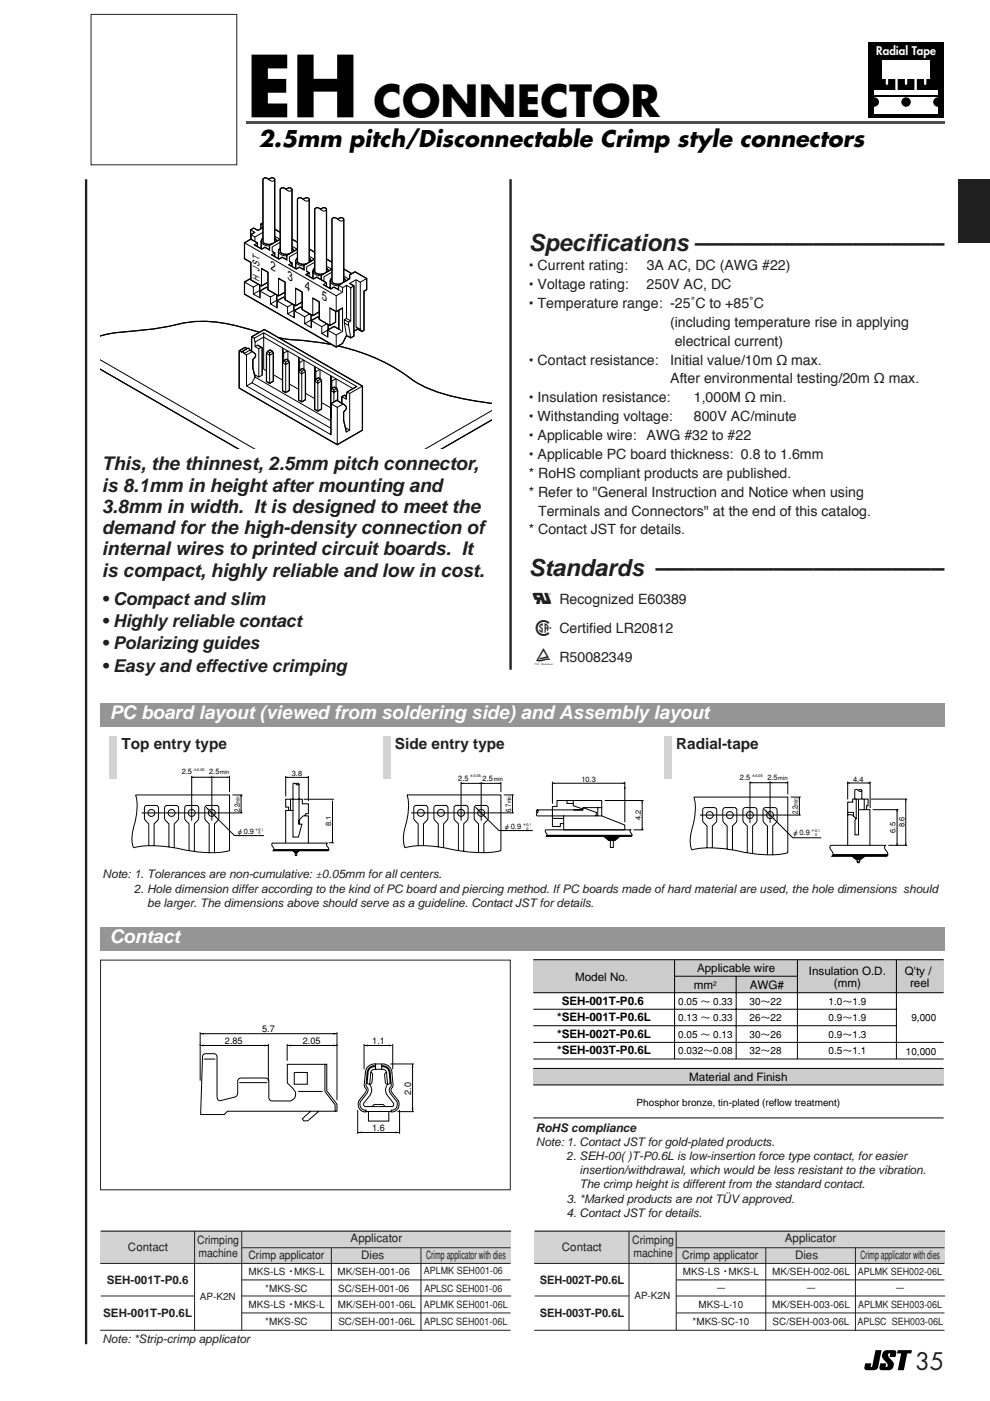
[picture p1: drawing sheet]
<svg xmlns="http://www.w3.org/2000/svg" width="210mm" height="297mm" viewBox="0 0 210 297" stroke-linecap="round" stroke-linejoin="round" font-family="sans-serif">
<g fill="#000">
<path d="M40.6 164.8l.6-.1v.2zM44.1 171.4l.3 .4-.5-.2zM44.4 164.7l.5 .1-.5 .1zM44.9 164.8l.5-.1v.2zM45.4 172.9l.5 .3-.2 .1zM48.2 164.7l.5 .1-.5 .1zM51 171.8h.2l-.1 .6zM51.1 168.5l.1 .6h-.2zM60.6 164.8l.5-.1v.2zM64.9 164.7l.5 .1-.5 .1zM70.4 178.2h.2l-.1 .6zM70.5 169.5l.1 .5h-.2z"/>
<path d="M97.8 166.1l.5-.1v.2zM101.1 171.6l.1-.2 .3 .4zM101.5 166l.5 .1-.5 .1zM102 166.1l.5-.1v.2zM102.6 172.9l.4 .3-.2 .1zM105.7 166l.5 .1-.5 .1zM108.5 171.8h.3l-.1 .5zM108.7 168.5l.1 .5h-.3zM117.1 166.1l.5-.2v.3zM132 165.9l.5 .2-.5 .1zM136 175.4h.3l-.1 .5zM136.2 169.7l.1 .5h-.3z"/>
<path d="M159 166l.5-.2v.3zM162.5 171.8l.2 .5-.4-.3zM162.8 165.8l.5 .2-.5 .1zM163.3 166l.5-.2v.3zM163.8 173.3l.5 .3-.2 .2zM166.5 165.8l.5 .2-.5 .1zM169.4 172.3h.2l-.1 .5zM169.5 169l.1 .5h-.2zM179.7 166l.5-.1v.2zM184 165.9l.5 .1-.5 .1zM190.1 178.7h.2l-.1 .5zM190.2 171.7l.1 .5h-.2z"/>
<path d="M191.9 178.7h.3l-.2 .5zM192 169.4l.2 .5h-.3zM185.6 286.3h1.3l-.7 3.6a.9 .9 0 0 1-.9 .6h-1.6a.49 .49 0 0 1-.4-.6l.1-.8h1.3l-.1 .7h.3zM187.4 286.5l.6-.2h1.6a.49 .49 0 0 1 .4 .6l-.1 .8h-1.3l.1-.7a.48 .48 0 0 0-.5 .4 .48 .48 0 0 0 .4 .5 1.54 1.54 0 0 1 .5 2.4l-.6 .2h-1.5a.49 .49 0 0 1-.5-.6l.1-.8h1.3l-.1 .7a.48 .48 0 0 0 .5-.4 .48 .48 0 0 0-.4-.5 1.54 1.54 0 0 1-.5-2.4zM190.3 286.3h3l-.1 .7h-.8l-.8 3.5h-1.3l.8-3.5h-.9z"/>
</g>
<g fill="none" stroke="#000" stroke-width=".21">
<path d="M28.7 168.5h20v11.8a24.4 24.4 0 0 1-11-.4 23.1 23.1 0 0 0-9.4-.1 9.1 9.1 0 0 1 .4-5.7l.3-2.4a7.6 7.6 0 0 0-.3-3.2zM30 172.4h21.4M31.5 179.3v-4.6l-.8-1-.1-2.4 .3-.5h.2h2h.2l.3 .5v2.2l-.1 .4-.8 .8v4.6M35.8 179.6v-4.9l-.9-1v-2.4l.2-.5h.3h2l.4 .2 .1 .3v2.2l-.2 .4-.8 .8v5M40.6 164.5v9.5M40.6 164.8h8.1M43.7 171.2l6 6h6.3M44.9 164.5v9.5M48.7 164.5v3.4M49.3 168.5h2.1M51.1 168.5v3.9M57.8 178.8h11.6a1.04 1.04 0 0 0 .3 1.1l-.1 .5h-11.6a1.04 1.04 0 0 0-.4-1.2z"/>
<path d="M60.6 178.8v-7h1.5v5.7h1.2l.7-2.8h-.6v-.8l.9-.9h1.1v5.8M60.6 164.8h4.8M60.6 164.5v4.4M61.6 169.5h-1v1.6h.6v.7M62.1 171.8v-2.3h1.3v5.2M62.8 166.2l-.4-.1-.3 .1v3.3h-.5v2.3M62.8 166.2l.3 .2 .3-.2M62.8 166.2l.3-.1 .3 .1M63.4 166.2v3.3h.7v.9h1.3v2.1h-.6l-.1 .5M64.4 169.5h6.4M65.4 164.5v5.3M69.7 178.7h1.1"/>
<path d="M70.5 169.9v8.9M86.3 168.5h19.9v11.8a26.2 26.2 0 0 1-11.4-.4 21 21 0 0 0-8.9-.2 9.1 9.1 0 0 1 .3-5.6l.4-2.4a7.6 7.6 0 0 0-.3-3.2zM87.1 172.3h21.9M88.7 179.3v-4.6l-.8-.8-.2-.4v-2.2l.1-.3 .4-.2h2l.4 .2 .1 .3v2.4l-.9 1v4.6M92.9 179.6v-4.9l-.9-1v-2.4l.3-.5h.2h2h.2l.3 .5v2.2l-.2 .4-.7 .8v5M97.8 165.8v8.2M97.8 166.1h8.4M100.8 171.1l5 5h7.2M102 165.8v8.2M106.2 165.8v2.1M106.8 168.5h2.2M108.7 168.5v3.8"/>
<path d="M113.9 172.4l-.2 .3 .2 .3h3.2v.5h2.4M113.9 171.7l.2 .3-.2 .4M113.9 171.7l-.2 .3 .2 .4M115.7 175.9h18a.66 .66 0 0 0 .2 .9v.5h-18a.66 .66 0 0 0-.2-.9zM117.1 173.5v1.7h1.7v-.6h.7M117.1 166.1h15.4M117.1 165.8v4.6M120.2 169.7h1.3M121.5 170.3h-1.3v-.6h-2.1v1.3h-1v.7h-3.2M121.6 171.7h2v-.5l2.9 1.1-.2 .7h-6.8v2.9h13v-1l-4.9-1.9h-1.3M123.6 171.7h-6.5v1.3h2.4M123.6 171.2h4v-1.5h-6.1v1.1l2.1 .7"/>
<path d="M126.7 171.2v1.8M127.6 171.2v1.8M128.2 169.7h8.3M129.4 178.2h.6v1.5h-.6zM132.5 165.8v8.5M134.3 175.9h2.2M136.2 169.7v6.2M147.1 169h19.9v11.8a24.4 24.4 0 0 1-11-.5 23.1 23.1 0 0 0-9.3-.1 9.1 9.1 0 0 1 .3-5.7l.4-2.4a7.6 7.6 0 0 0-.3-3.1zM148.4 172.8h21.4M149.9 179.8v-4.7l-.9-1v-2.4l.2-.4 .3-.1h1.9l.3 .1 .3 .4v2.2l-.2 .4-.8 .8v4.7M159 165.7v8.8M159 166h8"/>
<path d="M162.1 171.6l6 6h6M163.3 165.7v8.8M167 165.7v2.7M167.6 169h2.2M169.5 169v3.8M176.2 179.2h11.5a.93 .93 0 0 0 .4 1.4l.1 .6-.2 .3h-11.6a.93 .93 0 0 0-.3-1.4l-.1-.6zM179.7 172.7h1l.8 .9M179.7 172.2h1.3v.8M179.7 165.7v3.8M179.7 166h4.8M181.5 169.4v4.2l-.2 .3v3.1h.7v-7.6M182 167.6l-.4-.2-.4 .2v1.8"/>
<path d="M182 167.6l.4 .2 .3-.2M182 167.6l.4-.2 .3 .2M182 171.7h2.4v7.5M182.7 167.6v1.8M183.2 169.4v2.3M183.7 171.7v-.9h.4v-1.4h-3.3v.7h-1.1v9.1M184.5 165.7v5.6M184.7 169.4h7.6M185 171.7h5.5M188.3 179.2h4M190.2 171.7v7.5M192 169.4v9.8"/>
<path d="M40.1 180.4v-5.7l-.9-1v-2.4l.2-.5h.3h1.9l.5 .2v.3v2.2l-.1 .4-.8 .8v5.8M44.3 180.8v-6.1l-.7-.8-.2-.4v-2.2l.3-.5h.2h2h.2l.3 .5v2.4l-.9 1v6.1M62.6 180.8h.3v.6h-.3zM97.2 180.4v-5.7l-.9-1v-2.4v-.3l.5-.2h1.9l.5 .2v.3v2.2l-.1 .4-.8 .8v5.8M102.6 180.8v-6.1l.9-1v-2.4l-.2-.5h-.3h-2h-.2l-.3 .5v2.2l.2 .4 .8 .8v6.1M154.2 180v-4.9l-.9-1-.1-2.4 .3-.4 .3-.1h1.9l.5 .3v.2v2.2l-.1 .4-.8 .8v5.1M158.4 180.8v-5.7l-.8-1-.1-2.4 .3-.4 .2-.1h2l.4 .3 .1 .2v2.2l-.1 .4-.8 .8v5.9M162.7 181.2v-6.1l-.8-.8-.1-.4v-2.2l.1-.2 .4-.3h1.9l.3 .1 .3 .4-.1 2.4-.9 1v6.1M181.7 182.2h.6l-.1 .7h-.4zM181.7 182.6h.6"/>
<circle cx="32.1" cy="172.4" r=".74"/>
<circle cx="36.4" cy="172.4" r=".74"/>
<circle cx="40.6" cy="172.4" r=".74"/>
<circle cx="44.9" cy="172.4" r=".74"/>
<circle cx="89.2" cy="172.3" r=".74"/>
<circle cx="93.5" cy="172.3" r=".74"/>
<circle cx="97.8" cy="172.3" r=".74"/>
<circle cx="102" cy="172.3" r=".74"/>
<circle cx="150.5" cy="172.8" r=".74"/>
<circle cx="154.7" cy="172.8" r=".74"/>
<circle cx="159" cy="172.8" r=".74"/>
<circle cx="163.3" cy="172.8" r=".74"/>
</g>
<path d="M116 177.1h18l-.1 .2h-18zM127.9 177.3h3.6l-1.1 .9h-1.3zM58.1 180.1h11.6l-.1 .3h-11.6zM62.1 180.4h1.3l-.4 .4h-.5zM176.6 181.2h11.6l-.2 .3h-11.6zM180.6 181.5h2.8l-.9 .7h-1z" fill="#000" stroke="#000" stroke-width=".21"/>
<path d="M.3 0h200v37h-200z" fill="#fff"/>
<path d="M52.2 25.7h148.1v.5h-148.1z" fill="#4d4d4d"/>
<path d="M184.1 8.9h16v16h-16z" fill="#000"/>
<g fill="#fff">
<path d="M187.1 12.7h10v4h-10z"/>
<path d="M187.9 15.6h.3l.1 .2v2l-.2 .2-.3-.2z"/>
<path d="M189.9 15.6h.4v.2v4.3l-.2 .3-.3-.3z"/>
<path d="M191.9 15.6h.4l.1 .2v2l-.3 .2-.2-.2z"/>
<path d="M194 15.6h.3l.1 .2v4.3l-.3 .3-.2-.3z"/>
<path d="M196 15.6h.3l.1 .2v2l-.2 .2-.3-.2z"/>
<path d="M185.4 19.1h13.5v5h-13.5z"/>
</g>
<g fill="#000">
<circle cx="185.4" cy="21.6" r="1"/>
<circle cx="192.1" cy="21.6" r="1"/>
<circle cx="198.9" cy="21.6" r="1"/>
</g>
<path d="M185.4 20.3h13.5" fill="none" stroke="#000" stroke-width=".25"/>
<g fill="#fff">
<path d="M21.3 125.1h83v18.7h-83z"/>
<path d="M111.8 43.5h88.5v98.6h-88.5z"/>
<path d="M19.3 3.1h30.9v31.8h-30.9z"/>
</g>
<path d="M19.3 3.1h30.9v31.8h-30.9z" fill="none" stroke="#231f20" stroke-width=".21"/>
<g fill="#d1d3d4">
<path d="M81.3 156.1h1.5v9h-1.5z"/>
<path d="M23.3 156h1.5v9h-1.5z"/>
</g>
<path d="M21.3 203.6h86.9v48.7h-86.9z" fill="#fff"/>
<path d="M21.3 203.6h86.9v48.7h-86.9z" fill="none" stroke="#231f20" stroke-width=".21"/>
<path d="M34.8 207.3h60.5v42.2h-60.5z" fill="#fff"/>
<path d="M42.4 219.2l.8-.2v.3zM70.7 219l.8 .2-.8 .1zM42.4 221.7l.8-.2v.3zM56.1 221.5l.8 .2-.8 .1zM60.9 221.7l.8-.2v.3zM70.7 221.5l.8 .2-.8 .1zM77.2 221.7l.8-.2v.3zM82.5 221.5l.8 .2-.8 .1zM83.9 239.9l.8 .2-.8 .2zM87.5 225.6l.2 .8h-.4zM87.3 234.9h.4l-.2 .8zM75.8 240.1l.8-.2v.4z" fill="#000"/>
<g fill="none" stroke="#000" stroke-width=".21">
<path d="M42.4 218.9v10.2M42.4 219.2h29.1M71.5 218.9v14.3M42.4 221.7h14.5M43.1 223.6l.5-.2h1.8a.64 .64 0 0 1 .6 .6v8.4a.74 .74 0 0 0 .2 .8 .74 .74 0 0 0 .9 .1l2.5-.7a.92 .92 0 0 0 .8-1v-2.4a.69 .69 0 0 1 .7-.6h5.2a.69 .69 0 0 1 .7 .6v3.5a.69 .69 0 0 0 .7 .7h3.8a1.57 1.57 0 0 0 1.2-1.3 1.57 1.57 0 0 0-.8-1.6l-1-.9v-3.9h8v5.7l2.2 2.9v1.3h-22.9l-.6 .7h-5.1l.4-12.3zM43.2 224.5h2.4M50.7 229.5h6M56.9 221.4v7.9M60.9 221.7h10.6M60.9 221.4v3.5M62.4 227.4h2.8v2.5h-2.8zM63.2 231.4h5.2"/>
<path d="M65.9 235.6l-1.8 1.6 .3 .4h.9l2.3-2M68.9 225.7h.4v5.6l2.1 2.8v1.5h-.3M75.8 235.3v5.1M77.2 221.7h5.7M77.2 221.4v5.3M77.6 235.7h5.3M78.1 227.5h.1M78.1 235.7v2h4.3v-2M78.5 230.1a1.93 1.93 0 0 1-.4 2.6l-1 1.3 .1 .5 3.1 .1M78.6 227.4l.4 .2v.3l-.1 1.6-.1 .2-.4 .2M79 234.6l.3-.4h.2h1.6h.2l.2 .4M79.6 225.6h1.3v1.1h-1.3z"/>
<path d="M79.6 226.7a.84 .84 0 0 0-1 .9l-.1 2.5M79.6 226.2a1.52 1.52 0 0 0-1.6 1.8l-.1 1.5 .2 .4 .3-.1M79.6 225.6a1.96 1.96 0 0 0-2.1 1.9l-.2 2.9a.88 .88 0 0 1 .1 1.4l-1.2 1.4a1.62 1.62 0 0 0 1.4 2.6v-.4a1.25 1.25 0 0 1-1.1-1.9l1.2-1.5a1.19 1.19 0 0 0-.1-1.8l.2-2.7a1.59 1.59 0 0 1 1.8-1.5M80.9 226.7a.84 .84 0 0 1 1.1 .9l.1 2.5M80.9 226.2a1.52 1.52 0 0 1 1.7 1.8l.1 1.5-.2 .4-.3-.1M80.9 225.6a1.96 1.96 0 0 1 2.2 1.9l.2 2.9a.88 .88 0 0 0-.1 1.4l1.2 1.4a1.62 1.62 0 0 1-1.5 2.6v-.4a1.32 1.32 0 0 0 1.3-1 1.32 1.32 0 0 0-.5-1.4l-.4-.5a1.54 1.54 0 0 1-.4-2.3l-.2-2.7a1.59 1.59 0 0 0-1.8-1.5M81.9 227.4l-.3 .2-.1 .3 .2 1.6 .1 .2 .4 .2M82.1 230.1a1.93 1.93 0 0 0 .4 2.6l1 1.3-.2 .5-3 .1M82.5 227.5h.1M82.8 225.6h5M83.3 221.4v5.3M84.3 235.7h3.5"/>
<path d="M84.7 235.3v5.1M87.5 225.6v10.1M75.8 240.1h8.9"/>
</g>
<g fill="#ccc">
<path d="M113.1 203.5h87v7h-87z"/>
<path d="M113.1 226.5h87v3.5h-87z"/>
</g>
<g fill="none" stroke="#000" stroke-width=".21">
<path d="M113.1 203.5h87M113.1 217.5h76.9M113.1 210.5h87M113.1 214h77M143 203.5v21M143 207h26.1M156.1 207v17.5M169.1 203.5v21M190.1 203.5v21M113.1 226.5h87M113.1 237h87M113.1 230h87"/>
<path d="M113.1 221h87M113.1 224.5h87"/>
</g>
<path d="M108.3 38v104" fill="none" stroke="#231f20" stroke-width=".5"/>
<g fill="#d1d3d4">
<path d="M140.9 156h1.5v9h-1.5z"/>
<path d="M21.4 260.9h87v7h-87z"/>
<path d="M51.3 260.9h57.1v3.5h-57.1z"/>
</g>
<g fill="#fff">
<path d="M51.3 267.8h19v3.5h-19z"/>
<path d="M51.3 271.3h19v3.5h-19z"/>
<path d="M69.8 267.8h19v3.5h-19z"/>
<path d="M69.8 271.3h19v3.5h-19z"/>
<path d="M51.3 274.8h19v3.5h-19z"/>
<path d="M51.3 278.3h19v3.5h-19z"/>
<path d="M70.4 274.8h19v3.5h-19z"/>
<path d="M70.4 278.3h19v3.5h-19z"/>
<path d="M88.8 267.8h19v3.5h-19z"/>
<path d="M88.8 271.3h19v3.5h-19z"/>
<path d="M89.3 274.8h19v3.5h-19z"/>
<path d="M89.3 278.3h19v3.5h-19z"/>
<path d="M21.4 282.6h87v8.1h-87z"/>
</g>
<path d="M21.3 267.9h87M21.4 261h87M21.4 274.8h19.9M41.3 261v21M51.3 271.4h57M51.3 278.4h57M51.3 274.8h57.1M51.3 261v21M51.3 264.5h57M70.3 264.7v17.4M89.3 264.7v17.4M21.3 282h87" fill="none" stroke="#231f20" stroke-width=".21"/>
<g fill="#d1d3d4">
<path d="M113.4 260.9h87v7h-87z"/>
<path d="M143.4 260.9h57v3.5h-57z"/>
</g>
<g fill="#fff">
<path d="M143.4 267.8h19v3.5h-19z"/>
<path d="M143.4 271.3h19v3.5h-19z"/>
<path d="M162.5 267.8h19v3.5h-19z"/>
<path d="M162.5 271.3h19v3.5h-19z"/>
<path d="M143.4 274.8h19v3.5h-19z"/>
<path d="M143.4 278.3h19v3.5h-19z"/>
<path d="M162.5 274.8h19v3.5h-19z"/>
<path d="M162.5 278.3h19v3.5h-19z"/>
<path d="M181.4 267.8h18.9v3.5h-18.9z"/>
<path d="M181.4 271.3h19v3.5h-19z"/>
<path d="M181.4 274.8h19v3.5h-19z"/>
<path d="M181.4 278.3h19v3.5h-19z"/>
</g>
<path d="M113.3 267.9h87M113.4 261h87M113.4 274.8h20M133.4 261v21M143.4 271.4h56.9M143.4 278.4h56.9M143.4 274.8h57M143.4 261v21M143.4 264.5h56.9M162.4 264.6v17.4M181.4 264.5v17.6M113.3 282h87" fill="none" stroke="#231f20" stroke-width=".21"/>
<path d="M18.3 38v247" fill="none" stroke="#231f20" stroke-width=".5"/>
<g fill="#939598">
<path d="M21.3 196.5h179v5h-179z"/>
<path d="M21.3 149h179v5h-179z"/>
</g>
<g fill="none" stroke="#000" stroke-width=".21">
<path d="M57 38.1a.71 .71 0 0 0-1.2 0v13.1a1.57 1.57 0 0 0 1.9 .5M57 38.1a.71 .71 0 0 0 1.2 0M57 38.1a.71 .71 0 0 1 1.2 0M58.2 38.1v13.3M51.8 51.5l19.5 11.2M51.8 59.8l1.9 1.1M53.1 48.7v2M53.2 59l-1.4 .8v2.6l19.5 11.2 1.3-.8 .9-1.7 .9 .5 .6-.4v-10.6l-.9-.5 1.4-.8 .9 .5 1.3-.8M53.2 50.7l.7 .4M53.2 49.7l.9 .5M55.3 47.5l.5 .2M55.4 51.1v1.6"/>
<path d="M55.7 50.5a.78 .78 0 0 0-.3 .8 .78 .78 0 0 0 .6 .6l1.1 .2M55.8 48.3l-1.1 .6-.9-.5-.7 .3 .9 .6-.8 .4v1l-1.4 .8v3.4l1.4 .7v3.7l2.2 1.3 1.4-.8M55.8 47.2l-.5 .3v1M55.8 49.3l-1.7 .9v1l.5 .3v.8M58.2 50.5l.4 .7M58.3 48.6l1.1 .7M58.3 50.1l1.1 .6M59 53.2v1.6M59.4 52.6a.78 .78 0 0 0-.3 .8 .78 .78 0 0 0 .6 .7l1.1 .1M59.4 51.4l-1.7 1v.9l.5 .3v.8M59.4 50.7l-2.3 1.3v1l-.9-.6-.7 .4-1.6-.9 .7-.4M60.7 40.2a.71 .71 0 0 0-1.3 0v13.1a1.57 1.57 0 0 0 2 .5"/>
<path d="M60.7 40.2a.71 .71 0 0 0 1.2 0M60.7 40.2a.71 .71 0 0 1 1.2 0M61.9 52.6l.4 .7M61.9 40.2l-.1 13.3M61.9 50.7l1.2 .7M61.9 52.2l1.1 .6M62.7 55.4v1.6M63.1 52.8l-2.3 1.3v1l-1-.6-.6 .4-1.6-.9 .6-.4M63.1 54.7a.78 .78 0 0 0-.4 .8 .78 .78 0 0 0 .7 .7l1.1 .2M63.1 53.5l-1.7 1v.9l.5 .3v.8M64.3 42.3a.71 .71 0 0 0-1.2 0v13.1a1.57 1.57 0 0 0 1.9 .5M64.3 42.3a.71 .71 0 0 0 1.3 0"/>
<path d="M64.3 42.3a.71 .71 0 0 1 1.3 0M65.6 54.7l.3 .7M65.6 42.3l-.1 13.3M65.6 52.8l1.1 .7M65.6 54.3l1.1 .7M66.4 57.5v1.6M66.7 56.8a.78 .78 0 0 0-.3 .9 .78 .78 0 0 0 .6 .6l1.1 .2M66.7 54.9l-2.2 1.3v1l-1-.6-.7 .4-1.6-.9 .7-.4M66.7 55.6l-1.7 1v.9l.6 .3v.8M67.9 59.2l.8 .4M68 44.4a.71 .71 0 0 0-1.3 0v13.1a1.58 1.58 0 0 0 2 .5M68 44.4a.71 .71 0 0 0 1.2 0"/>
<path d="M68 44.4a.71 .71 0 0 1 1.2 0M69.2 56.8l.4 .7M69.2 44.4l-.1 13.4M69.2 54.9l1.2 .7M69.2 56.4l1.1 .7M70 59.6v1.6M70.4 58.9a.78 .78 0 0 0-.4 .9 .78 .78 0 0 0 .7 .6l1.1 .2M70.4 57.7l-1.7 1v.9l.5 .3v.8M70.4 57l-2.3 1.4v.9l-.9-.5-.7 .3-1.6-.9 .7-.4M71.6 46.5a.71 .71 0 0 0-1.2 0v13.1a1.57 1.57 0 0 0 1.9 .5M71.6 46.5a.71 .71 0 0 0 1.3 0M71.6 46.5a.71 .71 0 0 1 1.3 0"/>
<path d="M72.9 58.9l.4 .7M72.9 46.5l-.1 13.4M72.9 57l1.7 1M72.9 58.5l1.1 .7M75.5 59.3v10l.3 .5 .9 .5 .5-.3v-8.3l.5-.3v-2.4l-2.4-1.4-1.2 .7v.8l-2.3 1.4v.9l-1-.5-.7 .4-1.6-1 .7-.4M76.4 59.8v10l.3 .5M21.2 76.3l32.5 18.7M21.2 78.2l29.1 16.8M50.7 74.4l.5 .3 .3-.1 .2 .4 .6 .3M51.3 74.6l1.3-.8 .9 .7a.9 .9 0 0 1 .7 .9 .9 .9 0 0 1-.6 .9v1.7l.5 1.9-.7 1.3-1.1 .6M51.4 74.6l-.2 .1M52.3 75.3v6.5"/>
<path d="M52.4 73.9l-.5-.2-1.2 .7v7.9l20.8 12 5.3-3.1v-9.3l-20.8-12-2.7 1.5v3.1M53 74.2l-1.3 .8M53.3 71.4l.6 .3 .2 1.8 .8 .4 .5-.3M53.5 74.5l-1.2 .8M53.9 71.7l2-1.1 19.7 11.3-2 1.2-.2 1.5-.9-.5M54.1 79.9l16.1 9.3M54.1 73.5l.5-.3 1 .5v5.8l-.7 .5-.9-.6M54.1 72.5l1.8-1 18.9 10.9M54.8 60.3l-1.1 .6v1.4l1.4 .9v-1.5l1.4-.8 .3 .2M54.9 73.9v6.1M55 70.4a33.8 33.8 0 0 0-15.7-2 78.7 78.7 0 0 1-14.4 2.1l-3.7 .8M55.1 60.4v1.2l-1.4 .7"/>
<path d="M55.1 61.7l2.2 1.3M55.4 60.6v-3.7l1.4 .8v3.7l2.3 1.3 1.3-.8M55.9 70.6v7.7l.6 .3M56.7 74.5l.6-.3 .5 .3 .2 .4v5.9l-.8 .5-.7-.4v-6zM57.2 74.8v6.5M57.8 74.5l-.6 .3-.5-.3M57.9 79.4l2 1.2M57.9 74.9l-.7 .4-.7-.4M58.4 62.4l-1.1 .6v1.4l1.4 .8v-1.4l1.4-.8 .3 .2M58.7 62.5v1.2l-1.4 .7M58.7 63.8l2.3 1.3M59 71.6l2.1 .3 5.8 .6 3.5 .6"/>
<path d="M59.1 62.7v-3.7l1.3 .8v3.7l2.3 1.3 1.4-.8M60.1 76.5l.6-.3 .5 .2 .2 .4v6l-.8 .4-.7-.3v-6zM60.1 74.9l-.2-1.1v3.1l.7 .4 .8-.5M60.6 76.8v6.4M61 74.4l-.9 .5v1.6M61 74.4v2M61.2 76.4l-.6 .4-.5-.3M62 64.5l-1 .6v1.4l1.4 .8v-1.4l1.3-.8 .4 .2M62.3 64.6v1.2l-1.3 .7M62.4 65.9l2.2 1.3M62.7 64.8v-3.7l1.4 .8v3.7l2.2 1.3 1.4-.8M63.5 78.5l.6-.4 .5 .3 .2 .4v6l-.8 .4-.7-.4v-5.9z"/>
<path d="M63.6 76.8l-.3-1.1v3.2l.7 .4 .8-.5M64 78.7v6.5M64.4 76.4l-.8 .4v1.6M64.4 76.4v1.9M64.6 78.4l-.6 .3-.5-.2M65.7 66.6l-1.1 .6v1.4l1.4 .8v-1.4l1.3-.8 .4 .2M65.9 66.7v1.2l-1.3 .7M66 68l2.2 1.3M67 78.8l-.3-1.1v3.1l.7 .4 .8-.4M67.8 78.3l-.8 .5v1.6M67.9 78.4v1.9M69.3 68.6l-1.1 .7v1.4"/>
<path d="M69.5 70l-1.3 .7M69.6 68.8v1.1M69.9 69v-3.7l1.4 .8 1.3-.8v5l-1.3 .7-1.8-1M71.1 66v2.3l-1.2 .7-2.2-1.3v-3.7l-1.4-.8v3.7M71.3 62.7v3.4M71.3 71v2.6M71.7 73.4a40.7 40.7 0 0 1 16.5 7.6 41.9 41.9 0 0 0 15.8 4.5h.3M71.8 60.5l.8 .5M71.8 65.8v4l-1-.6-1.3 .8v1.4l-1.3-.7M72 69.9l.3 .2M72 61.6l.4 .2M73 67.8l.9 .5"/>
<path d="M73 68.5l.9 .5M73.5 60.5v7l-.5 .3 .5 3.3M73.5 67.5l.9 .5M74.4 61v7l-.5 .3 .5 3.3M75 60.6l-.6 .4-.9-.5-.9 .5v.9l-1.3 .8M75.5 69.3l.9 .5M75.8 69.8l-.8 .4M52.3 81.8l17.9 10.4v-6.6l1.2-.7 1.3 .8a.9 .9 0 0 1 .7 .8 .9 .9 0 0 1-.5 .9v1.7l.5 2.5 .7-.4v-7.8l2.7-1.5M53.4 81.2l16.8 9.6M61.4 81.4l1.9 1.2M64.8 83.4l1.9 1.1M66.9 80.4l.6-.3 .5 .3 .2 .4v5.9l-.8 .5-.7-.4v-6z"/>
<path d="M67.4 80.7v6.5M68 80.4l-.6 .3-.5-.3M68.2 85.3l1.9 1.2M70.2 85.6l1.3 .8M70.4 80.8l-.3-1.1v3.1l.7 .4 .8-.5M70.8 82.7v2.5M71.2 80.3l-.8 .5v1.6M71.3 80.3v2M71.4 82.3l-.6 .4-.5-.3M71.5 86.4v7.9M71.6 85v-2.3l-.2-.4-.5-.2-.6 .3-.2 .4 .1 6M72.7 85.7l-1.2 .7"/>
<path d="M73.2 90.7l.9 .5M73.4 84l-.4-.2-.5 .3v1.4M73.6 83.1l.5 .3M104.3 87l-13.9 8M104.3 89l-10.4 6"/>
</g>
<g fill="none" stroke="#000" stroke-width=".26">
<path d="M53.2 59l-1.4 .8v2.6l19.5 11.2 1.3-.8 .9-1.7 .9 .5 .6-.4v-10.6l-.9-.5M53.2 50.7l1.4 .8v.8M54 49.3l-.8 .4v1l-1.4 .8v3.4l1.4 .7v3.7l2.2 1.3 1.4-.8M55.4 56.9l1.4 .8v3.7l2.3 1.3 1.3-.8M55.7 50.5l-.3 .6v1.6M55.8 48.3l-1.1 .6-.9-.5-.7 .3v2M55.8 47.2l-.5 .3v1M57.7 53.3l.5 .3v.8M58.2 51.4v-13.3a.71 .71 0 0 0-1.2 0 .71 .71 0 0 0-1.2 0v13.1a1.57 1.57 0 0 0 1.9 .5M58.2 50.5l.4 .7M58.3 48.6l1.1 .7M59.1 59l1.3 .8v3.7l2.3 1.3 1.4-.8"/>
<path d="M59.4 52.6l-.4 .6v1.6M59.4 50.7l-2.3 1.3v1l-.9-.6-.7 .4-1.6-.9M61.4 55.4l.5 .3v.8M61.8 53.5l.1-13.3a.71 .71 0 0 0-1.2 0 .71 .71 0 0 0-1.3 0v13.1a1.57 1.57 0 0 0 2 .5M61.9 52.6l.4 .7M61.9 50.7l1.2 .7M63.1 52.8l-2.3 1.3v1l-1-.6-.6 .4-1.6-.9M63.1 54.7l-.4 .7v1.6M65 57.5l.6 .3-.7 .4 1.6 .9 .7-.3 2 1.1v.8M65.5 55.6l.1-13.3a.71 .71 0 0 0-1.3 0 .71 .71 0 0 0-1.2 0v13.1a1.57 1.57 0 0 0 1.9 .5M65.6 54.7l.3 .7M65.6 52.8l1.1 .7"/>
<path d="M66.7 56.8l-.3 .7v1.6M66.7 54.9l-2.2 1.3v1l-1-.6-.7 .4-1.6-.9M69.1 57.8l.1-13.4a.71 .71 0 0 0-1.2 0 .71 .71 0 0 0-1.3 0v13.1a1.58 1.58 0 0 0 2 .5M69.2 56.8l.4 .7M69.2 54.9l1.2 .7M70.4 58.9l-.4 .7v1.6M70.4 57l-2.3 1.4v.9M72.8 59.9l.1-13.4a.71 .71 0 0 0-1.3 0 .71 .71 0 0 0-1.2 0v13.1a1.57 1.57 0 0 0 1.9 .5M72.9 58.9l.4 .7M72.9 57l1.7 1M21.2 78.2l29.1 16.8M51.7 75l-.1-.3-.3-.2 1.2-.7 1 .7a.9 .9 0 0 1 .7 .9 .9 .9 0 0 1-.6 .9v1.7l.5 1.9"/>
<path d="M52.4 73.9l-.5-.2-1.2 .7v7.9l20.8 12 5.3-3.1v-9.3l-20.8-12-2.7 1.5v3.1M54.6 73.2l1 .5v5.8M55 70.4a33.8 33.8 0 0 0-15.7-2 78.7 78.7 0 0 1-14.4 2.1l-3.7 .8M55.1 60.4v1.2M56.7 74.5l.6-.3 .5 .3 .2 .4v5.9l-.8 .5-.7-.4v-6zM56.8 61.1l-.3-.2-1.4 .8v1.5M58.7 62.5v1.2M59 71.6l2.1 .3 5.8 .6 3.5 .6M59.9 73.8v3.1M60.1 76.5l.6-.3 .5 .2 .2 .4v6l-.8 .4-.7-.3v-6zM60.4 63.2l-.3-.2-1.4 .8v1.4M62.3 64.6v1.2"/>
<path d="M62.7 61.1l1.4 .8v3.7l2.2 1.3 1.4-.8M63.3 75.7v3.2M63.5 78.5l.6-.4 .5 .3 .2 .4v6l-.8 .4-.7-.4v-5.9zM64.1 65.3l-.4-.2-1.3 .8v1.4M65.9 66.7v1.2M66.3 63.2l1.4 .8v3.7l2.2 1.3 1.2-.7v-2.3M66.7 77.7v3.1M67.7 67.4l-.4-.2-1.3 .8v1.4M68.5 60.3l1.6 1 .7-.4 1 .5v-.9l2.3-1.4v-.8l1.2-.7 2.4 1.4v2.4l-.5 .3v8.3l-.5 .3-.9-.5-.8 .4M69.6 68.8v1.1M69.9 65.3l1.4 .8 1.3-.8M70.1 79.7v3.1"/>
<path d="M71.7 73.4a40.7 40.7 0 0 1 16.5 7.6 41.9 41.9 0 0 0 15.8 4.5h.3M71.8 65.8v4l-1-.6-1.3 .8v1.4M66.9 80.4l.6-.3 .5 .3 .2 .4v5.9l-.8 .5-.7-.4v-6zM71.6 85v-2.3l-.2-.4-.5-.2-.6 .3-.2 .4 .1 6M73.4 84l-.4-.2-.5 .3v1.4M73.4 91.6l-.5-2.5v-1.7a.9 .9 0 0 0 .5-.9 .9 .9 0 0 0-.7-.8l-1.3-.8-1.2 .7v6.6M75.6 81.9l-2 1.2-.2 1.5M104.3 89l-10.4 6"/>
</g>
<path d="M203.3 38h6.6v13.5h-6.6z" fill="#231f20"/>
<text font-size="17.6" x="52.2" y="24.9">EH</text>
<text font-size="9.2" x="79.2" y="24.9">CONNECTOR</text>
<g font-size="7" fill="#231f20">
<text x="112.1" y="134.8">1</text>
<text x="112.1" y="140.9">2</text>
</g>
<g font-size="5" fill="#231f20">
<text x="112.1" y="53.3">Specifications –––––––––––––––––––</text>
<text x="112.1" y="122.1">Standards ––––––––––––––––––––––</text>
<text x="194.1" y="290.5">35</text>
</g>
<text font-size="4.8" x="54.8" y="31.2">2.5mm pitch/Disconnectable Crimp style connectors</text>
<text font-size="4.7" fill="#231f20" x="112.9" y="128.1">0</text>
<g font-size="4" fill="#231f20">
<text x="21.6" y="99.7">This, the thinnest, 2.5mm pitch connector,</text>
<text x="21.6" y="104.2">is 8.1mm in height after mounting and</text>
<text x="21.6" y="108.7">3.8mm in width. It is designed to meet the</text>
<text x="21.6" y="113.2">demand for the high-density connection of</text>
<text x="21.6" y="117.7">internal wires to printed circuit boards. It</text>
<text x="21.6" y="122.2">is compact, highly reliable and low in cost.</text>
</g>
<g font-size="4" fill="#fff">
<text x="23.3" y="152.5">PC board layout (viewed from soldering side) and Assembly layout</text>
<text x="23.3" y="200">Contact</text>
</g>
<g font-size="3.8" fill="#231f20">
<text x="21.6" y="128.2">• Compact and slim</text>
<text x="21.6" y="132.9">• Highly reliable contact</text>
<text x="21.6" y="137.7">• Polarizing guides</text>
<text x="21.6" y="142.4">• Easy and effective crimping</text>
</g>
<g font-size="3.2" fill="#231f20">
<text x="25.7" y="158.7">Top entry type</text>
<text x="83.7" y="158.8">Side entry type</text>
<text x="143.4" y="158.7">Radial-tape</text>
</g>
<g font-size="3" fill="#231f20">
<text x="112.1" y="57.3">• Current rating:</text>
<text x="137.1" y="57.3">3A AC, DC (AWG #22)</text>
<text x="112.1" y="61.3">• Voltage rating:</text>
<text x="112.1" y="65.3">• Temperature range: -25˚C to +85˚C</text>
<text x="137.1" y="61.3">250V AC, DC</text>
<text x="142.1" y="69.3">(including temperature rise in applying</text>
<text x="112.1" y="77.3">• Contact resistance:</text>
<text x="142.1" y="77.3">Initial value/10m Ω max.</text>
<text x="143.1" y="73.3">electrical current)</text>
<text x="142.1" y="81.3">After environmental testing/20m Ω max.</text>
<text x="112.1" y="85.3">• Insulation resistance:</text>
<text x="112.1" y="89.3">• Withstanding voltage:</text>
<text x="147.1" y="89.3">800V AC/minute</text>
<text x="147.1" y="85.3">1,000M Ω min.</text>
<text x="112.1" y="93.3">• Applicable wire:</text>
<text x="137.1" y="93.3">AWG #32 to #22</text>
<text x="112.1" y="97.3">• Applicable PC board thickness: 0.8 to 1.6mm</text>
<text x="112.1" y="101.3">* RoHS compliant products are published.</text>
<text x="112.1" y="105.3">* Refer to &quot;General Instruction and Notice when using</text>
<text x="112.1" y="113.3">* Contact JST for details.</text>
<text x="114.1" y="109.3">Terminals and Connectors&quot; at the end of this catalog.</text>
<text x="118.6" y="128.1">Recognized E60389</text>
<text x="118.6" y="134.2">Certified LR20812</text>
<text x="118.6" y="140.3">R50082349</text>
</g>
<g font-size="2.7">
<text x="57.4" y="57" transform="rotate(30 57.4 57)">2</text>
<text x="61" y="59.1" transform="rotate(30 61 59.1)">3</text>
<text x="64.6" y="61.2" transform="rotate(30 64.6 61.2)">4</text>
<text x="68.2" y="63.3" transform="rotate(30 68.2 63.3)">5</text>
</g>
<text font-size="2.5" fill="#fff" x="185.8" y="11.7">Radial Tape</text>
<g font-size="2.5" fill="#231f20">
<text x="21.8" y="186.2">Note: 1. Tolerances are non-cumulative: ±0.05mm for all centers.</text>
<text x="28.4" y="189.2">2. Hole dimension differ according to the kind of PC board and piercing method. If PC boards made of hard material are used, the hole dimensions should</text>
<text x="31.2" y="192.2">be larger. The dimensions above should serve as a guideline. Contact JST for details.</text>
<text x="113.6" y="240">RoHS compliance</text>
<text x="113.6" y="243">Note: 1. Contact JST for gold-plated products.</text>
<text x="120.1" y="246">2. SEH-00( )T-P0.6L is low-insertion force type contact, for easier</text>
<text x="122.9" y="249">insertion/withdrawal, which would be less resistant to the vibration.</text>
<text x="122.9" y="252">The crimp height is different from the standard contact.</text>
<text x="120.1" y="255">3. *Marked products are not TÜV approved.</text>
<text x="120.1" y="258">4. Contact JST for details.</text>
<text x="41.8" y="263.8">Crimping</text>
<text x="74.3" y="263.4">Applicator</text>
<text x="134.1" y="263.8">Crimping</text>
<text x="166.4" y="263.4">Applicator</text>
<text x="27.1" y="265.3">Contact</text>
<text x="42.1" y="266.6">machine</text>
<text x="52.7" y="266.9">Crimp applicator</text>
<text x="76.6" y="266.9">Dies</text>
<text x="90.4" y="266.9">Crimp applicator with dies</text>
<text x="119.1" y="265.3">Contact</text>
<text x="134.3" y="266.6">machine</text>
<text x="144.7" y="266.9">Crimp applicator</text>
<text x="168.6" y="266.9">Dies</text>
<text x="182.4" y="266.9">Crimp applicator with dies</text>
<text x="22.6" y="272.2">SEH-001T-P0.6</text>
<text x="114.4" y="272.2">SEH-002T-P0.6L</text>
<text x="21.9" y="279.2">SEH-001T-P0.6L</text>
<text x="114.4" y="279.2">SEH-003T-P0.6L</text>
<text x="21.7" y="284.8">Note: *Strip-crimp applicator</text>
</g>
<g font-size="2.5">
<text x="121.9" y="208">Model No.</text>
<text x="147.1" y="209.6">mm</text>
<text x="147.8" y="206.1">Applicable wire</text>
<text x="159" y="209.6">AWG#</text>
<text x="171.5" y="206.8">Insulation O.D.</text>
<text x="176.8" y="209.2">(mm)</text>
<text x="191.8" y="206.8">Q'ty /</text>
<text x="193" y="209.2">reel</text>
<text x="119.1" y="213">SEH-001T-P0.6</text>
<text x="118.1" y="216.5">*SEH-001T-P0.6L</text>
<text x="118.1" y="220">*SEH-002T-P0.6L</text>
<text x="118.1" y="223.5">*SEH-003T-P0.6L</text>
<text x="146.1" y="229.2">Material and Finish</text>
</g>
<text font-size="2.2" x="55" y="59.8" transform="rotate(-90 55 59.8)">H JST</text>
<g font-size="2.1">
<text x="143.8" y="213">0.05 ～ 0.33</text>
<text x="158.9" y="213">30～22</text>
<text x="175.7" y="213">1.0～1.9</text>
<text x="143.8" y="216.5">0.13 ～ 0.33</text>
<text x="143.8" y="220">0.05 ～ 0.13</text>
<text x="158.9" y="216.5">26～22</text>
<text x="158.9" y="220">30～26</text>
<text x="175.7" y="216.5">0.9～1.9</text>
<text x="175.7" y="220">0.9～1.3</text>
<text x="193.2" y="216.5">9,000</text>
<text x="143.8" y="223.5">0.032～0.08</text>
<text x="158.9" y="223.5">32～28</text>
<text x="175.7" y="223.5">0.5～1.1</text>
<text x="192.1" y="223.7">10,000</text>
<text x="135" y="234.4">Phosphor bronze, tin-plated (reflow treatment)</text>
</g>
<g font-size="2.1" fill="#231f20">
<text x="42.4" y="275.6">AP-K2N</text>
<text x="52.7" y="270.3">MKS-LS・MKS-L</text>
<text x="56.2" y="273.8">*MKS-SC</text>
<text x="71.6" y="270.3">MK/SEH-001-06</text>
<text x="71.7" y="273.8">SC/SEH-001-06</text>
<text x="89.9" y="270.1">APLMK SEH001-06</text>
<text x="90" y="273.8">APLSC SEH001-06</text>
<text x="134.5" y="275.4">AP-K2N</text>
<text x="144.8" y="270.3">MKS-LS・MKS-L</text>
<text x="151.8" y="273.8">－</text>
<text x="163.7" y="270.3">MK/SEH-002-06L</text>
<text x="170.9" y="273.8">－</text>
<text x="181.9" y="270.3">APLMK SEH002-06L</text>
<text x="189.8" y="273.8">－</text>
<text x="52.7" y="277.3">MKS-LS・MKS-L</text>
<text x="56.2" y="280.8">*MKS-SC</text>
<text x="71.6" y="277.3">MK/SEH-001-06L</text>
<text x="71.7" y="280.8">SC/SEH-001-06L</text>
<text x="89.8" y="277.3">APLMK SEH001-06L</text>
<text x="89.9" y="280.8">APLSC SEH001-06L</text>
<text x="146.8" y="280.8">*MKS-SC-10</text>
<text x="148.1" y="277.3">MKS-L-10</text>
<text x="163.7" y="277.3">MK/SEH-003-06L</text>
<text x="163.8" y="280.8">SC/SEH-003-06L</text>
<text x="181.8" y="280.8">APLSC SEH003-06L</text>
<text x="182" y="277.3">APLMK SEH003-06L</text>
</g>
<g font-size="1.9">
<text x="47.7" y="221.4">2.85</text>
<text x="55.6" y="218.9">5.7</text>
<text x="64.2" y="221.4">2.05</text>
<text x="78.9" y="221.4">1.1</text>
<text x="87.2" y="232.1" transform="rotate(-90 87.2 232.1)">2.0</text>
<text x="78.9" y="239.8">1.6</text>
</g>
<g font-size="1.6">
<text x="38.5" y="164.2">2.5</text>
<text x="44.3" y="164.2">2.5</text>
<text x="61.9" y="164.5">3.8</text>
<text x="97.1" y="165.5">2.5</text>
<text x="102.3" y="165.5">2.5</text>
<text x="123.3" y="165.8">10.3</text>
<text x="156.9" y="165.4">2.5</text>
<text x="162.7" y="165.4">2.5</text>
<text x="180.9" y="165.7">4.4</text>
<text x="50.8" y="172.2" transform="rotate(-90 50.8 172.2)">2.2</text>
<text x="108.4" y="172.2" transform="rotate(-90 108.4 172.2)">6.7</text>
<text x="135.9" y="173.9" transform="rotate(-90 135.9 173.9)">4.2</text>
<text x="169.2" y="172.7" transform="rotate(-90 169.2 172.7)">2.2</text>
<text x="50.1" y="176.9">φ0.9</text>
<text x="70.2" y="175.2" transform="rotate(-90 70.2 175.2)">8.1</text>
<text x="106.7" y="175.8">φ0.9</text>
<text x="167.9" y="177">φ0.9</text>
<text x="189.9" y="176.6" transform="rotate(-90 189.9 176.6)">6.5</text>
<text x="191.7" y="175.4" transform="rotate(-90 191.7 175.4)">8.6</text>
</g>
<text font-size="1.4" x="151.2" y="209.1">2</text>
<g font-size="1.2">
<text x="46.7" y="164.2">min</text>
<text x="104.7" y="165.5">min</text>
<text x="165" y="165.4">min</text>
<text x="50.8" y="170.4" transform="rotate(-90 50.8 170.4)">min</text>
<text x="108.4" y="170.4" transform="rotate(-90 108.4 170.4)">min</text>
<text x="169.2" y="170.8" transform="rotate(-90 169.2 170.8)">min</text>
</g>
<g font-size=".8">
<text x="41" y="163.5">±0.05</text>
<text x="99.7" y="164.8">±0.05</text>
<text x="159.4" y="164.7">±0.05</text>
<text x="54" y="176.1">＋0.1</text>
<text x="54" y="176.9">0</text>
<text x="110.9" y="175.2">＋0.1</text>
<text x="110.9" y="175.9">0</text>
<text x="172" y="176.4">＋0.1</text>
<text x="172.8" y="177.2">0</text>
</g>
</svg>
